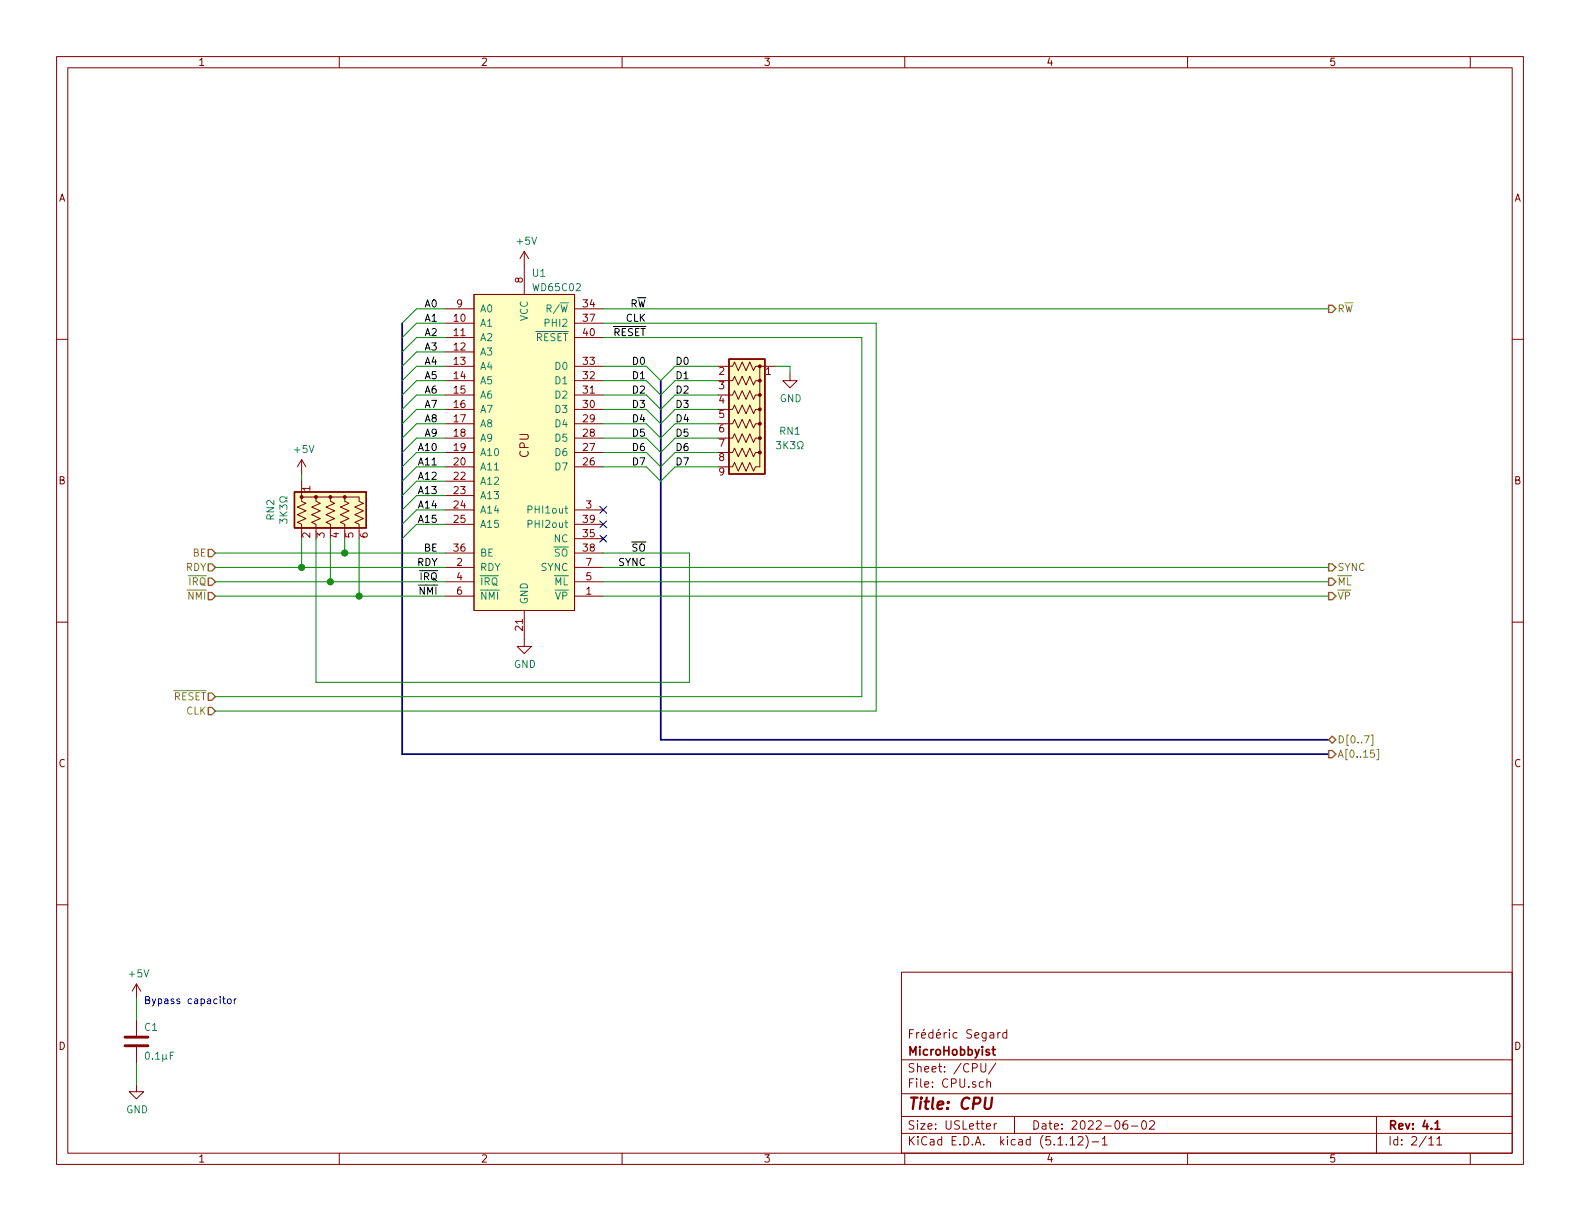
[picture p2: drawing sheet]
<svg xmlns="http://www.w3.org/2000/svg" width="279mm" height="216mm" viewBox="0 0 279 216" stroke-linecap="round" stroke-linejoin="round" font-family="sans-serif">
<g fill="none" stroke="#840000" stroke-width=".18">
<path d="M10 10h259.4v195.9h-259.4zM12 12h255.4v191.9h-255.4zM60 10v2M110 10v2M160 10v2M210 10v2M260 10v2M10 60h2M78.7 57.2h5.1M78.7 59.7h5.1M78.7 54.6h5.1M83.8 52.1h17.8v55.9h-17.8z"/>
<path d="M92.7 44.5v7.6M92.7 44.5l-.8 1.2M92.7 44.5l.8 1.2M101.6 57.2h5.1M101.6 59.7h5.1M101.6 54.6h5.1M267.4 60h2M78.7 62.2h5.1M78.7 64.8h5.1M78.7 67.3h5.1M78.7 69.9h5.1M78.7 72.4h5.1"/>
<path d="M78.7 74.9h5.1M78.7 77.5h5.1M101.6 64.8h5.1M101.6 67.3h5.1M101.6 69.9h5.1M101.6 72.4h5.1M101.6 74.9h5.1M101.6 77.5h5.1M128.3 64.8h1.2l.4-.8 .7 1.5 .6-1.5 .7 1.5 .7-1.5 .6 1.5 .4-.7h.8v17.8h-.8l-.4 .7-.6-1.5-.7 1.5-.7-1.5-.6 1.5-.7-1.5-.4 .8h-1.2M128.3 67.3h1.2l.4-.8 .7 1.6 .6-1.6 .7 1.6 .7-1.6 .6 1.6 .4-.8h.8M128.3 69.9h1.2l.4-.8 .7 1.5 .6-1.5 .7 1.5 .7-1.5 .6 1.5 .4-.7h.8M128.3 72.4h1.2l.4-.8 .7 1.6 .6-1.6 .7 1.6 .7-1.6 .6 1.6 .4-.8h.8"/>
<path d="M128.3 74.9h1.2l.4-.7 .7 1.5 .6-1.5 .7 1.5 .7-1.5 .6 1.5 .4-.8h.8M128.3 77.5h1.2l.4-.8 .7 1.5 .6-1.5 .7 1.5 .7-1.5 .6 1.5 .4-.7h.8M134.6 64.8h2.6M139.7 66v1.3h1.3l-1.3 1.3-1.3-1.3h1.3M53.3 94v-1.3l-.7-.3 1.5-.7-1.5-.7 1.5-.7-1.5-.6 1.5-.7-.8-.4v-.7h10.2v.7l.8 .4-1.6 .7 1.6 .6-1.6 .7 1.6 .7-1.6 .7 .8 .3v1.3M53.3 81.3l-.7 1.3M53.3 81.3v2.5M53.3 85.1v2.5M53.3 81.3l.8 1.3M55.9 87.9v.7l.7 .4-1.5 .7 1.5 .6-1.5 .7 1.5 .7-1.5 .7 .8 .3v1.3M58.4 87.9v.7l.8 .4-1.5 .7 1.5 .6-1.5 .7 1.5 .7-1.5 .7 .7 .3v1.3M61 87.9v.7l.7 .4-1.5 .7 1.5 .6-1.5 .7 1.5 .7-1.5 .7 .8 .3v1.3"/>
<path d="M78.7 80h5.1M78.7 82.6h5.1M78.7 85.1h5.1M78.7 87.6h5.1M78.7 90.2h5.1M78.7 92.7h5.1M78.7 97.8h5.1M101.6 80h5.1M101.6 82.6h5.1M101.6 90.2h5.1M101.6 92.7h5.1M101.6 95.3h5.1"/>
<path d="M101.6 97.8h5.1M106.3 94.9l.8 .7M107.1 94.9l-.8 .7M128.3 80h1.2l.4-.8 .7 1.6 .6-1.6 .7 1.6 .7-1.6 .6 1.6 .4-.8h.8M10 110h2M78.7 105.4h5.1M78.7 100.3h5.1M78.7 102.9h5.1M92.7 108v6.3h1.3l-1.3 1.3-1.3-1.3h1.3M101.6 105.4h5.1M101.6 100.3h5.1M101.6 102.9h5.1"/>
<path d="M267.4 110h2M10 160h2M267.4 160h2M24.1 174l-.7 1.3M24.1 174v2.5M24.1 174l.8 1.3M159.4 171.9h108v32h-108zM24.1 191.8v1.2h1.3l-1.3 1.3-1.2-1.3h1.2M24.1 180.3v2.8M24.1 185.2v2.8M159.4 197.4h108M159.4 193.4h108"/>
<path d="M159.4 187.4h108M173.5 188.1v1.2l.2 .3h.3l.3-.3v-1.2M173.9 191.3h-.4l-.3 .2v.6l.3 .2 .4-.1M174.4 199.2l.8-.2-.1-.2-.4-.1-.3 .2 .1 .7h.6M174.5 191.4l.2-.1h.4l.1 1M174.5 190.8v1.5M175.8 198.7v1M176.1 188l-1.3 1.9M176.2 198.7l-.3 .1-.1 .2M176.5 182.6v1M176.9 182.6l-.3 .1-.1 .2M178 182.7l-.4-.1-.3 .3 .1 .5 .2 .2 .4-.1"/>
<path d="M178 182.1v1.5M179.4 197.4v3M199.3 198.2a.62 .62 0 0 0-.7 .6l.1 .7 .2 .2 .5-.2v-.5l-.1-.2h-.4l-.3 .2M200.1 199.1h1.1M202 198.3l.4-.1a.94 .94 0 0 1 0 1.5 .82 .82 0 0 1-.4-1.4zM203.3 198.3l.2-.1h.4l.2 .1 .1 .3-1 1.1h1M243.4 197.4v6.5M60 203.9v2M110 203.9v2M159.4 200.4h108M160 203.9v2M189.2 201.4l.5-.4v1.5"/>
<path d="M189.2 202.5h.9M190.7 201.1l.2-.1h.3l.2 .1 .1 .3-.9 1.1h.9M192 200.8a1.71 1.71 0 0 1 0 2.2M193.1 201.9h1.2M194.9 201.4l.5-.4v1.5M194.9 202.5h.9M210 203.9v2M252.7 201.4l.4-.4v1.5M252.7 202.5h.8M254.1 201.4l.4-.4v1.5M254.1 202.5h.8M260 203.9v2"/>
</g>
<path d="M175.4 185.6h.6M175.6 185.1v1.3l.4 .2M253.8 198.6l.4-.4v1.5M253.8 199.7h.8" fill="none" stroke="#840000" stroke-width=".3"/>
<path d="M174.3 194.1l-.2 1.6 .1 .3a.66 .66 0 0 0 1-.3l.2-1.6" fill="none" stroke="#840000" stroke-width=".41"/>
<g fill="#ffffc2" stroke="#ffffc2" stroke-width=".18">
<path d="M52.1 87h12.7v6.3h-12.7z"/>
<path d="M83.8 52.1h17.8v55.9h-17.8z"/>
<path d="M128.9 63.5h6.4v20.3h-6.4z"/>
</g>
<path d="M128.9 63.5h6.4v20.3h-6.4zM52.1 87h12.7v6.3h-12.7z" fill="none" stroke="#840000" stroke-width=".25"/>
<g fill="#840000" stroke="#840000" stroke-width=".18">
<circle cx="53.3" cy="87.9" r=".25"/>
<circle cx="55.9" cy="87.9" r=".25"/>
<circle cx="58.4" cy="87.9" r=".25"/>
<circle cx="61" cy="87.9" r=".25"/>
<circle cx="134.4" cy="64.8" r=".25"/>
<circle cx="134.4" cy="67.3" r=".25"/>
<circle cx="134.4" cy="69.8" r=".25"/>
<circle cx="134.4" cy="72.4" r=".25"/>
<circle cx="134.4" cy="74.9" r=".25"/>
<circle cx="134.4" cy="77.5" r=".25"/>
<circle cx="134.4" cy="80" r=".25"/>
</g>
<path d="M137.3 78.1h.8l-.4 .5 .3 .1v.6h-.5l-.2-.1M141 79.3h.4v-.2a.54 .54 0 0 1-.3-.7 .54 .54 0 0 1 .7-.2 .59 .59 0 0 1-.1 .9v.2h.3M49.5 92.6v-.8l.5 .4 .1-.4 .6 .1v.5l-.1 .2M50.7 87.8v.3h-.2a.54 .54 0 0 0-.7-.2 .54 .54 0 0 0-.2 .7 .59 .59 0 0 0 .9-.1h.2v.3M93.4 90.1l.6-.1v-.4l-.1-.1h-.5v1.2M93.4 92.7l.6-.1v-.5l-.1-.1h-.5v1.3" fill="none" stroke="#008484" stroke-width=".18"/>
<path d="M22.1 184.9h4.1M22.1 183.4h4.1" fill="none" stroke="#840000" stroke-width=".51"/>
<path d="M71.1 57.2v76.2h163.8M116.8 67.3v63.5h118.1" fill="none" stroke="#000084" stroke-width=".3"/>
<g fill="none" stroke="#008400" stroke-width=".18">
<path d="M78.7 54.6h-5l-2.6 2.6M78.7 57.2h-5l-2.6 2.5M78.7 59.7h-5l-2.6 2.5M106.7 57.2h48.2v68.5h-116.8M106.7 54.6h128.2M106.7 59.7h45.7v63.5h-114.3M78.7 72.4h-5l-2.6 2.5M78.7 64.8h-5l-2.6 2.5M78.7 67.3h-5l-2.6 2.6M78.7 69.9h-5l-2.6 2.5M78.7 62.2h-5l-2.6 2.6M78.7 77.5h-5l-2.6 2.5"/>
<path d="M78.7 74.9h-5l-2.6 2.6M106.7 72.4h7.6l2.5 2.5 2.6-2.5h7.6M106.7 64.8h7.6l2.5 2.5 2.6-2.5h7.6M106.7 67.3h7.6l2.5 2.6 2.6-2.6h7.6M106.7 69.9h7.6l2.5 2.5 2.6-2.5h7.6M106.7 77.5h7.6l2.5 2.5 2.6-2.5h7.6M106.7 74.9h7.6l2.5 2.6 2.6-2.6h7.6M137.2 64.8h2.5v1.2M38.1 97.8h40.6M53.3 83.8v1.3M53.3 95.3v5M55.9 95.3v25.4h66v-22.9h-15.2"/>
<path d="M58.4 95.3v7.6M61 95.3v2.5M63.5 95.3v10.1M78.7 80h-5l-2.6 2.6M78.7 82.6h-5l-2.6 2.5M78.7 85.1h-5l-2.6 2.5M78.7 87.6h-5l-2.6 2.6M78.7 90.2h-5l-2.6 2.5M78.7 92.7h-5l-2.6 2.6M106.7 80h7.6l2.5 2.6 2.6-2.6h7.6M106.7 82.6h7.6l2.5 2.5 2.6-2.5h7.6M38.1 102.9h40.6"/>
<path d="M38.1 105.4h40.6M38.1 100.3h40.6M106.7 102.9h128.2M106.7 105.4h128.2M106.7 100.3h128.2M24.1 176.5v3.8M24.1 188v3.8"/>
</g>
<path d="M242.5 130h.3v1.8h-.3M243.5 132.5h.3v1.8h-.3" fill="none" stroke="#848400" stroke-width=".18"/>
<path d="M234.9 54h.7l.6 .6-.6 .6h-.7zM36.8 97.2h.7l.6 .6-.6 .6h-.7zM36.8 99.7h.7l.6 .6-.6 .7h-.7zM234.9 99.7h.7l.6 .6-.6 .7h-.7zM36.8 102.2h.7l.6 .7-.6 .6h-.7zM36.8 104.8h.7l.6 .6-.6 .6h-.7zM234.9 104.8h.7l.6 .6-.6 .6h-.7zM234.9 102.2h.7l.6 .7-.6 .6h-.7zM36.8 125.1h.7l.6 .6-.6 .7h-.7zM36.8 122.6h.7l.6 .6-.6 .6h-.7zM234.9 132.7h.7l.6 .7-.6 .6h-.7zM234.9 130.8l.7-.6 .6 .6-.6 .6z" fill="none" stroke="#848400" stroke-width=".25"/>
<path d="M39.4 176.6h.5M39.5 176.2v1.1l.4 .2M40.3 176.7l.3-.1 .3 .3-.1 .5-.3 .1-.3-.3zM41.4 176.6v.9M41.8 176.6l-.4 .3" fill="none" stroke="#0000c2" stroke-width=".18"/>
<g fill="#008400" stroke="#008400" stroke-width=".25">
<circle cx="58.4" cy="102.9" r=".51"/>
<circle cx="61" cy="97.8" r=".51"/>
<circle cx="53.3" cy="100.3" r=".51"/>
<circle cx="63.5" cy="105.4" r=".51"/>
</g>
<path d="M106.1 94.6l1.2 1.3M106.1 89.6l1.2 1.2M106.1 92.1l1.2 1.2M107.3 94.6l-1.2 1.3M107.3 89.6l-1.2 1.2M107.3 92.1l-1.2 1.2" fill="none" stroke="#000084" stroke-width=".18"/>
<text font-size="2.8" fill="#840000" x="160.4" y="196.2">Title: CPU</text>
<g font-size="2.1" fill="#840000">
<text x="93.5" y="80.9" transform="rotate(-90 93.5 80.9)">CPU</text>
<text x="160.4" y="183.6">Frédéric Segard</text>
<text x="160.4" y="189.6">Sheet: /CPU/</text>
<text x="160.4" y="186.6">MicroHobbyist</text>
<text x="160.4" y="192.3">File: CPU.sch</text>
<text x="160.4" y="202.5">KiCad E.D.A. kicad (5.1.12)-1</text>
<text x="160.4" y="199.7">Size: USLetter</text>
<text x="182.4" y="199.7">Date: 2022-06-02</text>
<text x="245.4" y="199.7">Rev: 4.1</text>
<text x="245.4" y="202.5">Id: 2/11</text>
</g>
<g font-size="1.8" fill="#840000">
<text x="35" y="11.6">1</text>
<text x="85" y="11.6">2</text>
<text x="135" y="11.6">3</text>
<text x="185" y="11.6">4</text>
<text x="235" y="11.6">5</text>
<text x="10.4" y="35.6">A</text>
<text x="267.8" y="35.6">A</text>
<text x="92.5" y="50" transform="rotate(-90 92.5 50)">8</text>
<text x="80.3" y="56.9">10</text>
<text x="80.3" y="59.4">11</text>
<text x="80.8" y="54.4">9</text>
<text x="103.2" y="54.4">34</text>
<text x="103.2" y="56.9">37</text>
<text x="103.2" y="59.4">40</text>
<text x="80.3" y="62">12</text>
<text x="80.3" y="64.5">13</text>
<text x="103.2" y="64.5">33</text>
<text x="80.3" y="67.1">14</text>
<text x="80.3" y="69.6">15</text>
<text x="103.2" y="69.6">31</text>
<text x="103.2" y="67.1">32</text>
<text x="127.2" y="66.3">2</text>
<text x="127.2" y="68.8">3</text>
<text x="127.2" y="71.4">4</text>
<text x="135.4" y="66.3">1</text>
<text x="80.3" y="72.1">16</text>
<text x="80.3" y="74.7">17</text>
<text x="80.3" y="77.2">18</text>
<text x="103.2" y="77.2">28</text>
<text x="103.2" y="74.7">29</text>
<text x="103.2" y="72.1">30</text>
<text x="127.2" y="73.9">5</text>
<text x="127.2" y="76.5">6</text>
<text x="80.3" y="79.8">19</text>
<text x="80.3" y="82.3">20</text>
<text x="103.2" y="82.3">26</text>
<text x="103.2" y="79.8">27</text>
<text x="127.2" y="79">7</text>
<text x="127.2" y="81.5">8</text>
<text x="10.4" y="85.6">B</text>
<text x="54.9" y="86.8" transform="rotate(-90 54.9 86.8)">1</text>
<text x="80.3" y="84.8">22</text>
<text x="80.3" y="87.4">23</text>
<text x="80.3" y="89.9">24</text>
<text x="103.7" y="89.9">3</text>
<text x="127.2" y="84.1">9</text>
<text x="267.8" y="85.6">B</text>
<text x="54.9" y="95.1" transform="rotate(-90 54.9 95.1)">2</text>
<text x="57.4" y="95.1" transform="rotate(-90 57.4 95.1)">3</text>
<text x="59.9" y="95.1" transform="rotate(-90 59.9 95.1)">4</text>
<text x="62.5" y="95.1" transform="rotate(-90 62.5 95.1)">5</text>
<text x="65" y="95.1" transform="rotate(-90 65 95.1)">6</text>
<text x="80.3" y="92.5">25</text>
<text x="103.2" y="95">35</text>
<text x="103.2" y="92.5">39</text>
<text x="80.3" y="97.5">36</text>
<text x="80.8" y="100.1">2</text>
<text x="103.2" y="97.5">38</text>
<text x="103.7" y="100.1">7</text>
<text x="80.8" y="102.6">4</text>
<text x="80.8" y="105.2">6</text>
<text x="103.7" y="105.2">1</text>
<text x="103.7" y="102.6">5</text>
<text x="92.5" y="111.5" transform="rotate(-90 92.5 111.5)">21</text>
<text x="10.4" y="135.6">C</text>
<text x="267.8" y="135.6">C</text>
<text x="10.4" y="185.6">D</text>
<text x="267.8" y="185.6">D</text>
<text x="35" y="205.5">1</text>
<text x="85" y="205.5">2</text>
<text x="135" y="205.5">3</text>
<text x="185" y="205.5">4</text>
<text x="235" y="205.5">5</text>
</g>
<g font-size="1.8" fill="#008484">
<text x="91.5" y="43.3">+5V</text>
<text x="94.2" y="48.9">U1</text>
<text x="94.4" y="51.5">WD65C02</text>
<text x="84.8" y="57.8">A1</text>
<text x="84.8" y="55.2">A0</text>
<text x="93.3" y="56.8" transform="rotate(-90 93.3 56.8)">VCC</text>
<text x="96.6" y="57.8">PHI2</text>
<text x="97.2" y="55.2">R/W</text>
<text x="84.8" y="60.3">A2</text>
<text x="84.8" y="62.9">A3</text>
<text x="84.8" y="65.4">A4</text>
<text x="94.7" y="60.3">RESET</text>
<text x="98.3" y="65.4">D0</text>
<text x="84.8" y="67.9">A5</text>
<text x="84.8" y="70.5">A6</text>
<text x="98.3" y="70.5">D2</text>
<text x="98.3" y="67.9">D1</text>
<text x="137.9" y="71.1">GND</text>
<text x="84.8" y="73">A7</text>
<text x="84.8" y="75.6">A8</text>
<text x="98.3" y="75.6">D4</text>
<text x="98.3" y="73">D3</text>
<text x="137.9" y="76.9">RN1</text>
<text x="52.1" y="80.1">+5V</text>
<text x="84.8" y="78.1">A9</text>
<text x="84.8" y="80.6">A10</text>
<text x="84.8" y="83.2">A11</text>
<text x="98.3" y="83.2">D7</text>
<text x="98.3" y="80.6">D6</text>
<text x="98.3" y="78.1">D5</text>
<text x="138.1" y="79.4">3K3</text>
<text x="84.8" y="85.7">A12</text>
<text x="84.8" y="88.3">A13</text>
<text x="48.5" y="91.9" transform="rotate(-90 48.5 91.9)">RN2</text>
<text x="50.8" y="91.8" transform="rotate(-90 50.8 91.8)">3K3</text>
<text x="84.8" y="90.8">A14</text>
<text x="84.8" y="93.3">A15</text>
<text x="93.9" y="90.8">PHI1out</text>
<text x="93.9" y="93.3">PHI2out</text>
<text x="98" y="95.9">NC</text>
<text x="84.8" y="101">RDY</text>
<text x="84.8" y="98.4">BE</text>
<text x="95.7" y="101">SYNC</text>
<text x="98" y="98.4">SO</text>
<text x="84.8" y="103.5">IRQ</text>
<text x="84.8" y="106">NMI</text>
<text x="93.3" y="106.9" transform="rotate(-90 93.3 106.9)">GND</text>
<text x="98" y="103.5">ML</text>
<text x="98.2" y="106">VP</text>
<text x="90.9" y="118.1">GND</text>
<text x="22.9" y="172.8">+5V</text>
<text x="25.6" y="182.3">C1</text>
<text x="25.9" y="187.4">0.1µF</text>
<text x="22.3" y="196.8">GND</text>
</g>
<g font-size="1.8">
<text x="75.2" y="54.4">A0</text>
<text x="75.2" y="59.4">A2</text>
<text x="75.2" y="56.9">A1</text>
<text x="108.4" y="59.4">RESET</text>
<text x="110.7" y="56.9">CLK</text>
<text x="111.4" y="54.4">RW</text>
<text x="75.2" y="62">A3</text>
<text x="75.2" y="64.5">A4</text>
<text x="112" y="64.5">D0</text>
<text x="119.4" y="64.5">D0</text>
<text x="75.2" y="69.6">A6</text>
<text x="75.2" y="67.1">A5</text>
<text x="112" y="69.6">D2</text>
<text x="112" y="67.1">D1</text>
<text x="119.4" y="67.1">D1</text>
<text x="119.4" y="69.6">D2</text>
<text x="75.2" y="77.2">A9</text>
<text x="75.2" y="74.7">A8</text>
<text x="75.2" y="72.1">A7</text>
<text x="112" y="77.2">D5</text>
<text x="112" y="74.7">D4</text>
<text x="112" y="72.1">D3</text>
<text x="119.4" y="72.1">D3</text>
<text x="119.4" y="74.7">D4</text>
<text x="119.4" y="77.2">D5</text>
<text x="74.2" y="82.3">A11</text>
<text x="74.2" y="79.8">A10</text>
<text x="112" y="79.8">D6</text>
<text x="112" y="82.3">D7</text>
<text x="119.4" y="79.8">D6</text>
<text x="119.4" y="82.3">D7</text>
<text x="74.2" y="89.9">A14</text>
<text x="74.2" y="87.4">A13</text>
<text x="74.2" y="84.8">A12</text>
<text x="74.2" y="92.5">A15</text>
<text x="73.7" y="100.1">RDY</text>
<text x="75" y="97.5">BE</text>
<text x="109.4" y="100.1">SYNC</text>
<text x="111.7" y="97.5">SO</text>
<text x="74.2" y="105.2">NMI</text>
<text x="74.3" y="102.6">IRQ</text>
</g>
<g font-size="1.8" fill="#848400">
<text x="236.5" y="55.2">RW</text>
<text x="32.8" y="101">RDY</text>
<text x="34.1" y="98.4">BE</text>
<text x="236.5" y="101">SYNC</text>
<text x="33.3" y="106">NMI</text>
<text x="33.4" y="103.5">IRQ</text>
<text x="236.5" y="106">VP</text>
<text x="236.5" y="103.5">ML</text>
<text x="30.7" y="123.8">RESET</text>
<text x="32.9" y="126.4">CLK</text>
<text x="236.5" y="131.4">D[0..7]</text>
<text x="236.5" y="134">A[0..15]</text>
</g>
<text font-size="1.8" fill="#0000c2" x="25.4" y="177.5">Bypass capacitor</text>
</svg>
